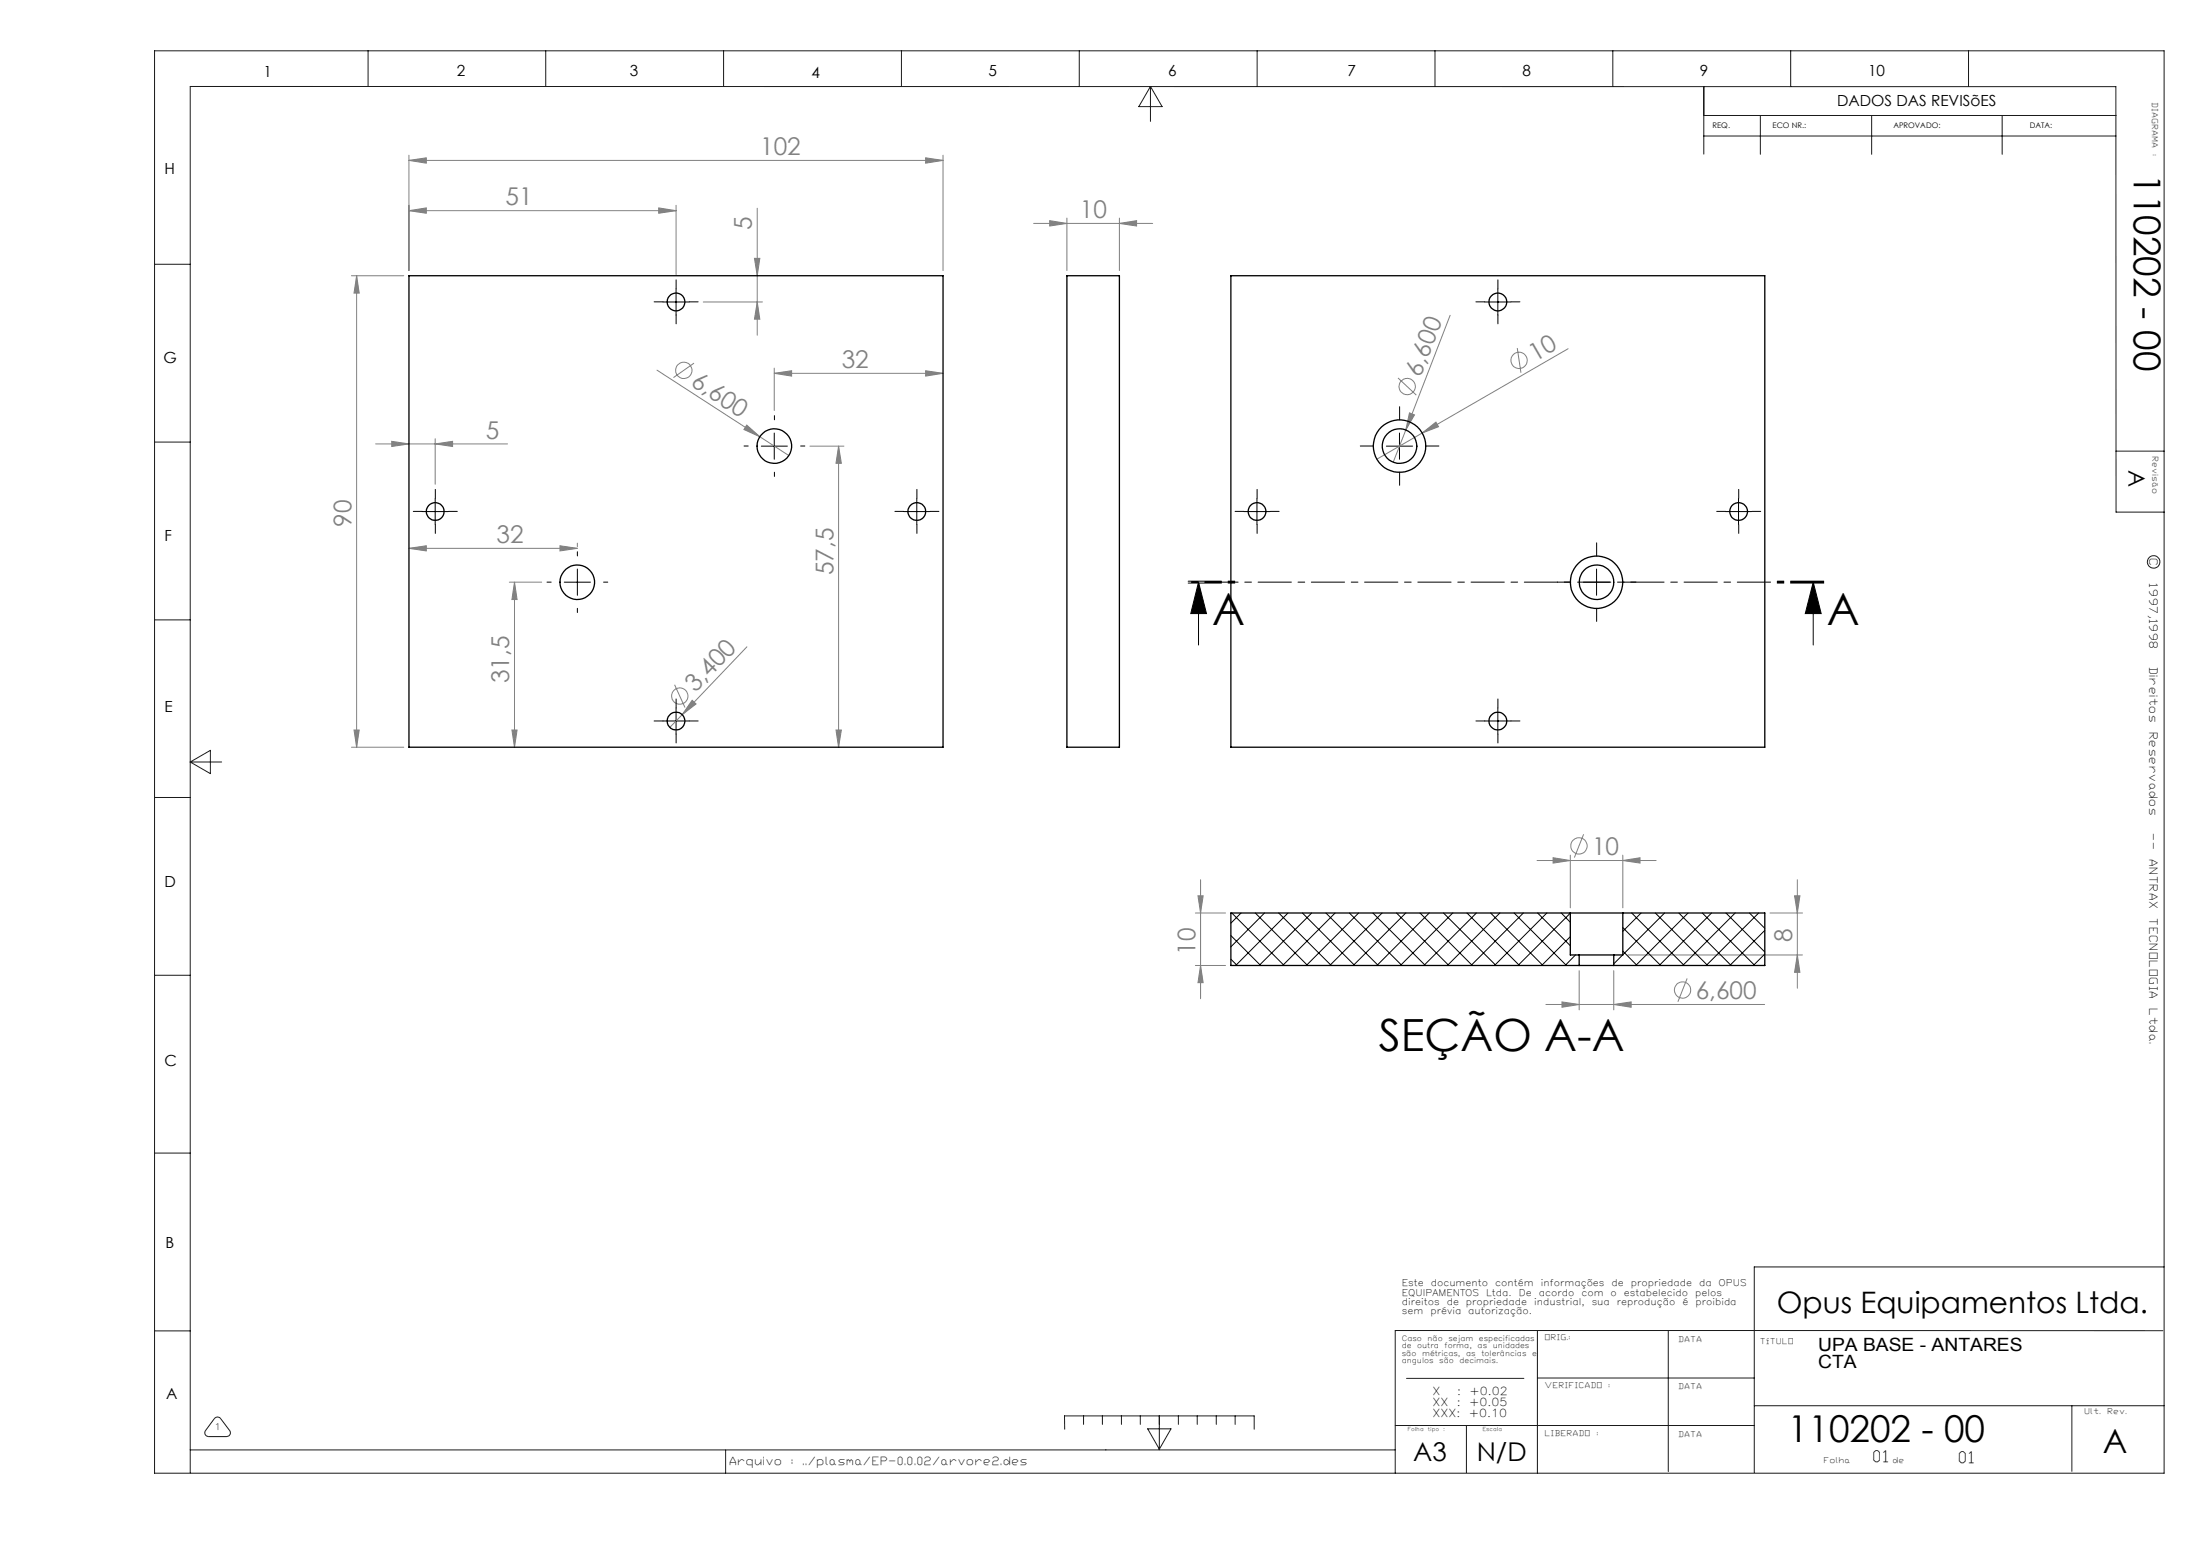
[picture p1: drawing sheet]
<svg xmlns="http://www.w3.org/2000/svg" width="420mm" height="297mm" viewBox="0 0 420 297" stroke-linecap="round" stroke-linejoin="round" font-family="sans-serif">
<g fill="none" stroke="#808080" stroke-width=".19">
<path d="M78 30.6l3.4-.5v1zM78 29.6v22M78 30.6h102M125.7 39.7l3.3 .5-3.3 .5zM129 39.2v13.2M144.5 39.8v24.2M176.6 30.1l3.4 .5-3.4 .5zM180 29.6v22M67.1 52.6h9.9M68.1 52.6l.4 3.3h-.9zM68.1 52.6v90M78 40.2l3.4-.5v1z"/>
<path d="M78 40.2h51M134.2 57.6h11.3M144 49.3h1l-.5 3.3zM144.5 57.6l.5 3.3h-1zM197.2 42.6h22.8M200.3 42.1l3.3 .5-3.3 .5zM203.6 41.6v10M213.6 42.6l3.3-.5v1zM213.6 41.6v10M125.4 70.7l25.1 16.3M132.4 69.3l-3.9 2.8M147.7 71.3l3.4-.5v1z"/>
<path d="M147.7 70.3v8M147.7 71.3h32.3M176.6 70.8l3.4 .5-3.4 .5zM266.8 72.1l3.5 3.3M269 78.8l.9 .4-1.6 2.9zM276.7 60.2l-8.4 21.9M289.5 66.4l.7 4.8M299.2 66.6l-27.8 16.1M71.7 84.7h25.1M74.8 84.2l3.2 .5-3.2 .5zM83 84.7l3.4-.5v1zM83 83.7v8.7"/>
<path d="M142.5 81.1l2.5 2.3-3-1.4zM154.6 85.2h6.4M160 85.2l.5 3.2h-1zM160 85.2v57.4M268.3 82.1l-2.4 6.1M271.4 82.7l2.6-2.1 .5 .9zM271.4 82.7l-8.7 5M78 104.7l3.4-.5v1zM78 104.7h32.2M97.2 111.1h6.2M98.2 111.1l.5 3.3h-1zM98.2 111.1v31.5"/>
<path d="M106.9 104.2l3.3 .5-3.3 .5zM110.2 103.7v.6M67.6 139.3h.9l-.4 3.3zM97.7 139.3h1l-.5 3.3zM128.7 130.7l2 4.3M130.2 136.4l-2.4 2.4M132.1 133.7l.7 .7-2.6 2zM142.5 123.5l-12.3 12.9M159.5 139.3h1l-.5 3.3zM67.1 142.6h9.9M302.2 159.2l-1.8 4.5M228.1 174.3h5.8"/>
<path d="M228.6 171h1l-.5 3.3zM229.1 167.9v22.7M293.3 164.2h22.7M296.4 163.7l3.2 .5-3.2 .5zM299.6 163.2v10.1M309.7 164.2l3.2-.5v1zM309.7 163.2v10.1M337.7 174.3h6.3M342.4 171h1.1l-.5 3.3zM343 167.9v20.7M228.1 184.3h5.8M229.1 184.3l.5 3.3h-1z"/>
<path d="M295 191.7h41.7M298.1 191.2l3.2 .5-3.2 .6zM301.3 185.3v7.5M307.9 191.7l3.4-.5v1.1zM307.9 185.3v7.5M310.7 182.3h33.3M321.9 186.8l-1.7 4.4M343 182.3l.5 3.3h-1.1z"/>
<circle cx="130.5" cy="70.7" r="1.56"/>
<circle cx="268.5" cy="73.8" r="1.55"/>
<circle cx="289.9" cy="68.8" r="1.55"/>
<circle cx="129.7" cy="132.9" r="1.55"/>
<circle cx="301.3" cy="161.5" r="1.55"/>
<circle cx="321.1" cy="189" r="1.55"/>
</g>
<g fill="none" stroke="#000" stroke-width=".19">
<path d="M126.5 57.6h5M129 55.1v5M283.3 57.6h5M285.8 55.1v5M80.5 97.6h5M83 95.1v5M145.3 85.2h4.9M147.7 82.7v5M172.4 97.6h5M174.9 95.1v5M237.3 97.6h5.1M239.9 95.1v5"/>
<path d="M264.5 85.2h5.1M267.1 82.7v5M329.3 97.6h5M331.8 95.1v5M107.7 111.1h5M110.2 108.6v5M228.7 111.1l1.5 6h-3zM228.7 111.1v12M302.2 111.1h5M304.7 108.6v5M346 111.1l1.5 6h-3zM346 111.1v12"/>
<path d="M126.5 137.6h5M129 135.1v5M283.3 137.6h5M285.8 135.1v5"/>
</g>
<g fill="none" stroke="#191924" stroke-width=".19">
<path d="M29.5 9.7h383.5v271.5h-383.5zM70.2 9.7v6.8M104.1 9.7v6.8M138.1 9.7v6.8M172 9.7v6.8M206 9.7v6.8M219.5 16.5v6.7M219.5 16.5l2.3 3.9h-4.5zM239.9 9.7v6.8M273.8 9.7v6.8M307.8 9.7v6.8M325.1 16.5v12.9"/>
<path d="M341.7 9.7v6.8M375.6 9.7v6.8M325.1 22h78.7M325.1 26h78.7M335.9 22v7.5M357.2 22v7.5M382.1 22v7.5M29.5 50.4h6.8M29.5 84.4h6.8M403.8 86.1h9.2M413 97.8h-9.2v-81.3h-367.5v264.6M29.5 118.3h6.8"/>
<path d="M29.5 152.2h6.8M36.3 145.4h6M36.3 145.4l3.8-2.2v4.5zM29.5 186.2h6.8M29.5 220.1h6.8M29.5 254h6.8M293.4 254v27.2M318.3 254v26.9M412.7 254h-146.5v27.2M413 241.8h-78.2v39.3M36.3 276.8h229.9M40.9 270.8a.74 .74 0 0 1 1.2 0l1.7 2.2a.72 .72 0 0 1 .1 .8 .72 .72 0 0 1-.6 .4h-3.5a.73 .73 0 0 1-.6-1.2z"/>
<path d="M138.5 276.8v4.4M203.2 272.8l-.1-2.5h36.2v2.5M206.8 270.3v1.6M210.4 270.3v1.6M214 270.3v1.6M217.6 270.3v1.6M219 272.7h4.4l-2.2 3.9zM221.2 270.3v6.4M224.9 270.3v1.6M228.5 270.3v1.6M232.1 270.3v1.6M235.7 270.3v1.6"/>
<path d="M266.2 272.1h68.6M268.4 263.1h22.4M279.8 272.1v9M293.4 263h41.4M334.8 268.3h78.2M395.4 268.3v12.5"/>
<circle cx="411" cy="107.2" r="1.19"/>
</g>
<g fill="none" stroke="#000" stroke-width=".19" stroke-dasharray="15.2 1.3 1.3 1.3">
<path d="M126.5 57.6h-1.7M129 55.1v-1.7M131.5 57.6h1.7M283.3 57.6h-1.7M285.8 55.1v-1.7M288.3 57.6h1.7M129 60.1v1.7M285.8 60.1v1.7M80.6 97.6h-1.7M83.1 95.1v-1.7M85.6 97.6h1.7M142.8 85.1h-.8"/>
<path d="M147.8 80.1v-.8M147.8 90.1v.8M152.8 85.1h.8M172.5 97.6h-1.7M175 95.1v-1.7M177.5 97.6h1.7M237.4 97.6h-1.7M239.9 95.1v-1.7M242.4 97.6h1.7M262.1 85.1h-2.5M267.1 80.1v-2.5M267.1 90.1v2.5"/>
<path d="M272.1 85.1h2.5M329.3 97.6h-1.7M331.8 95.1v-1.7M334.3 97.6h1.7M83.1 100.1v1.7M105.2 111.1h-.8M110.2 106.1v-.8M110.2 116.1v.8M115.2 111.1h.8M175 100.1v1.7M239.9 100.1v1.7M299.7 111.1h-2.5"/>
<path d="M304.7 106.1v-2.5M304.7 116.1v2.5M309.7 111.1h2.5M331.8 100.1v1.7M126.5 137.6h-1.7M129 135.1v-1.7M131.5 137.6h1.7M283.3 137.6h-1.7M285.8 135.1v-1.7M288.3 137.6h1.7M129 140.1v1.7M285.8 140.1v1.7"/>
</g>
<path d="M226.7 110.9h10M226.7 111.3h10M348 111.1h-121.3M348 110.9h-10M348 111.3h-10" fill="none" stroke="#000" stroke-width=".19" stroke-dasharray="6.3 1.3 1.3 1.3"/>
<path d="M346 111.1l1.5 6h-3zM228.7 111.1l1.5 6h-3z" fill="#000"/>
<g fill="#808080">
<path d="M142.5 81.1l2.5 2.3-3-1.4z"/>
<path d="M271.4 82.7l2.6-2.1 .5 .9z"/>
<path d="M132.1 133.7l.7 .7-2.6 2z"/>
<path d="M269 78.8l.9 .4-1.6 2.9z"/>
<path d="M213.6 42.6l3.3-.5v1zM200.3 42.1l3.3 .5-3.3 .5z"/>
<path d="M296.4 163.7l3.2 .5-3.2 .5zM309.7 164.2l3.2-.5v1z"/>
<path d="M147.7 71.3l3.4-.5v1zM176.6 70.8l3.4 .5-3.4 .5z"/>
<path d="M298.1 191.2l3.2 .5-3.2 .6zM307.9 191.7l3.4-.5v1.1z"/>
<path d="M176.6 30.1l3.4 .5-3.4 .5zM78 30.6l3.4-.5v1zM125.7 39.7l3.3 .5-3.3 .5zM78 40.2l3.4-.5v1zM83 84.7l3.4-.5v1zM74.8 84.2l3.2 .5-3.2 .5zM106.9 104.2l3.3 .5-3.3 .5zM78 104.7l3.4-.5v1z"/>
<path d="M343 182.3l.5 3.3h-1.1zM342.4 171h1.1l-.5 3.3z"/>
<path d="M144.5 57.6l.5 3.3h-1zM144 49.3h1l-.5 3.3z"/>
<path d="M68.1 52.6l.4 3.3h-.9zM67.6 139.3h.9l-.4 3.3zM160 85.2l.5 3.2h-1zM159.5 139.3h1l-.5 3.3zM98.2 111.1l.5 3.3h-1zM97.7 139.3h1l-.5 3.3zM228.6 171h1l-.5 3.3zM229.1 184.3l.5 3.3h-1z"/>
</g>
<g fill="none" stroke="#000" stroke-width=".25">
<path d="M78 52.6h102v90h-102zM203.6 52.6h10v90h-10zM234.9 52.6h101.9v90h-101.9zM299.6 174.3h10.1M299.6 174.3h-64.7v10h66.4M299.6 174.3v8h1.7M309.7 174.3h27.1v10h-28.9M309.7 174.3v8h-1.8M301.3 182.3h6.6M301.3 184.3h6.6M301.3 182.3v2M307.9 182.3v2"/>
<circle cx="129" cy="57.6" r="1.69"/>
<circle cx="285.8" cy="57.6" r="1.69"/>
<circle cx="83" cy="97.6" r="1.69"/>
<circle cx="147.8" cy="85.1" r="3.3"/>
<circle cx="174.9" cy="97.6" r="1.69"/>
<circle cx="239.9" cy="97.6" r="1.7"/>
<circle cx="267.1" cy="85.2" r="5"/>
<circle cx="267.1" cy="85.2" r="3.3"/>
<circle cx="331.8" cy="97.6" r="1.7"/>
<circle cx="110.1" cy="111.1" r="3.3"/>
<circle cx="304.7" cy="111.1" r="3.3"/>
<circle cx="304.7" cy="111.1" r="5"/>
<circle cx="129" cy="137.6" r="1.7"/>
<circle cx="285.8" cy="137.6" r="1.7"/>
</g>
<g fill="none" stroke="#000" stroke-width=".19">
<path d="M234.9 178.6l5.7 5.7M235.1 174.3l9.9 10M236.8 174.3l-1.9 1.9M239.5 174.3l10 10M241.3 174.3l-6.4 6.4M244 174.3l10 10M245.8 174.3l-10 10M248.5 174.3l10 10M250.3 174.3l-10 10M253 174.3l10 10M254.8 174.3l-10 10M257.5 174.3l10 10"/>
<path d="M259.3 174.3l-10 10M262 174.3l10 10M263.7 174.3l-9.9 10M266.5 174.3l10 10M268.3 174.3l-10.1 10M271 174.3l10 10M272.7 174.3l-10 10M275.4 174.3l10.1 10M277.2 174.3l-10 10M279.9 174.3l10 10M281.7 174.3l-10 10M284.4 174.3l10 10"/>
<path d="M286.2 174.3l-10 10M288.9 174.3l10 10M290.7 174.3l-10 10M293.4 174.3l6.2 6.2M295.2 174.3l-10 10M297.9 174.3l1.7 1.7M299.6 174.3l-9.9 10M299.6 178.8l-5.4 5.5M309.7 177.1l7.2 7.2M311.4 174.3l10 10M313.2 174.3l-3.5 3.5M315.9 174.3l10 10"/>
<path d="M317.6 174.3l-7.9 7.9M320.4 174.3l9.9 10M322.1 174.3l-10 10M324.8 174.3l10.1 10M326.6 174.3l-10 10M329.4 174.3l7.4 7.4M331.1 174.3l-10 10M333.8 174.3l3 2.9M335.6 174.3l-10 10M336.8 177.6l-6.7 6.7M234.9 183.1l1.2 1.2M300.6 182.3l-1.9 2"/>
<path d="M309.6 182.3l-1.7 1.7M309.7 181.5l2.7 2.8M336.8 182.1l-2.2 2.2"/>
</g>
<g font-size="8.5">
<text x="231.3" y="119.2">A</text>
<text x="348.6" y="119.2">A</text>
<text x="263.1" y="200.6">SEÇÃO A-A</text>
</g>
<g font-size="7.1">
<text x="407.2" y="33.2" transform="rotate(90 407.2 33.2)">110202 - 00</text>
<text x="341.2" y="275.3">110202 - 00</text>
</g>
<text font-size="6.3" x="401.3" y="277.4">A</text>
<text font-size="5.6" x="339.1" y="250.7">Opus Equipamentos Ltda.</text>
<g font-size="4.9">
<text x="269.7" y="278.9">A3</text>
<text x="281.8" y="278.9">N/D</text>
</g>
<g font-size="4.7" fill="#808080">
<text x="145.1" y="29.6">102</text>
<text x="96.5" y="39.2">51</text>
<text x="206.1" y="41.6">10</text>
<text x="143.5" y="43.9" transform="rotate(-90 143.5 43.9)">5</text>
<text x="160.6" y="70.2">32</text>
<text x="292.9" y="69" transform="rotate(-30 292.9 69)">10</text>
<text x="131.6" y="73.5" transform="rotate(33 131.6 73.5)">6,600</text>
<text x="271.1" y="72.1" transform="rotate(-69 271.1 72.1)">6,600</text>
<text x="92.7" y="83.7">5</text>
<text x="67.1" y="100.6" transform="rotate(-90 67.1 100.6)">90</text>
<text x="94.7" y="103.6">32</text>
<text x="159" y="109.8" transform="rotate(-90 159 109.8)">57,5</text>
<text x="97.2" y="130.4" transform="rotate(-90 97.2 130.4)">31,5</text>
<text x="132.7" y="132.3" transform="rotate(-46 132.7 132.3)">3,400</text>
<text x="303.8" y="163.2">10</text>
<text x="342" y="179.8" transform="rotate(-90 342 179.8)">8</text>
<text x="228.1" y="182.2" transform="rotate(-90 228.1 182.2)">10</text>
<text x="323.6" y="190.7">6,600</text>
</g>
<text font-size="4.4" x="406.2" y="89.7" transform="rotate(90 406.2 89.7)">A</text>
<g font-size="3.5">
<text x="346.9" y="257.8">UPA BASE - ANTARES</text>
<text x="346.9" y="261.1">CTA</text>
</g>
<g font-size="3">
<text x="357.6" y="279.1">01</text>
<text x="373.9" y="279.2">01</text>
</g>
<g font-size="2.9">
<text x="50.3" y="14.7">1</text>
<text x="87.2" y="14.6">2</text>
<text x="120.2" y="14.6">3</text>
<text x="154.8" y="15">4</text>
<text x="188.7" y="14.6">5</text>
<text x="222.9" y="14.6">6</text>
<text x="257.1" y="14.6">7</text>
<text x="290.5" y="14.6">8</text>
<text x="324.4" y="14.6">9</text>
<text x="356.5" y="14.4">10</text>
<text x="350.6" y="20.3">DADOS DAS REVISõES</text>
<text x="31.4" y="33.1">H</text>
<text x="31.2" y="69.4">G</text>
<text x="31.4" y="103.3">F</text>
<text x="31.4" y="135.8">E</text>
<text x="31.4" y="169.4">D</text>
<text x="31.4" y="203.4">C</text>
<text x="31.6" y="238.2">B</text>
<text x="31.7" y="267">A</text>
</g>
<g font-size="2.1">
<text x="410.2" y="106.7" transform="rotate(90 410.2 106.7)">C</text>
<text x="410.2" y="111.6" transform="rotate(90 410.2 111.6)">1997,1998</text>
<text x="410.2" y="127.5" transform="rotate(90 410.2 127.5)">Direitos</text>
<text x="410.2" y="139.9" transform="rotate(90 410.2 139.9)">Reservados</text>
<text x="410.2" y="159.3" transform="rotate(90 410.2 159.3)">--</text>
<text x="410.2" y="164.1" transform="rotate(90 410.2 164.1)">ANTRAX</text>
<text x="410.2" y="175.4" transform="rotate(90 410.2 175.4)">TECNOLOGIA</text>
<text x="410.2" y="192.7" transform="rotate(90 410.2 192.7)">Ltda.</text>
<text x="273.3" y="266.3">X</text>
<text x="273.3" y="268.4">XX</text>
<text x="278" y="268.4">:</text>
<text x="278.1" y="266.3">:</text>
<text x="280.3" y="268.4">+0.05</text>
<text x="280.4" y="266.3">+0.02</text>
<text x="273.3" y="270.5">XXX:</text>
<text x="280.3" y="270.5">+0.10</text>
<text x="139.3" y="279.7">Arquivo</text>
<text x="151.2" y="279.7">:</text>
<text x="153.3" y="279.7">../plasma/EP-0.0.02/arvore2.des</text>
</g>
<g font-size="1.8">
<text x="267.5" y="245.6">Este</text>
<text x="273" y="245.6">documento</text>
<text x="285.3" y="245.6">contém</text>
<text x="294" y="245.6">informações</text>
<text x="307.5" y="245.6">de</text>
<text x="311.2" y="245.6">propriedade</text>
<text x="324.2" y="245.6">da</text>
<text x="328" y="245.6">OPUS</text>
<text x="267.5" y="247.3">EQUIPAMENTOS</text>
<text x="267.5" y="249.1">direitos</text>
<text x="267.5" y="250.8">sem</text>
<text x="273" y="250.8">prévia</text>
<text x="276.1" y="249.1">de</text>
<text x="279.7" y="249.1">propriedade</text>
<text x="280.2" y="250.8">autorização.</text>
<text x="283.6" y="247.3">Ltda.</text>
<text x="289.8" y="247.3">De</text>
<text x="292.7" y="249.1">industrial,</text>
<text x="293.6" y="247.3">acordo</text>
<text x="301.8" y="247.3">com</text>
<text x="303.7" y="249.1">sua</text>
<text x="307.4" y="247.3">o</text>
<text x="308.5" y="249.1">reprodução</text>
<text x="309.9" y="247.3">estabelecido</text>
<text x="321" y="249.1">é</text>
<text x="323.5" y="247.3">pelos</text>
<text x="323.5" y="249.1">proibida</text>
</g>
<text font-size="1.7" x="40.9" y="273">1</text>
<g font-size="1.5">
<text x="410.7" y="19.7" transform="rotate(90 410.7 19.7)">DIAGRAMA</text>
<text x="326.8" y="24.4">REQ.</text>
<text x="338.3" y="24.4">ECO NR.:</text>
<text x="361.3" y="24.4">APROVADO:</text>
<text x="387.3" y="24.4">DATA:</text>
<text x="410.7" y="29.6" transform="rotate(90 410.7 29.6)">:</text>
<text x="410.7" y="87.3" transform="rotate(90 410.7 87.3)">Revisão</text>
<text x="294.9" y="255.8">ORIG.:</text>
<text x="320.4" y="256.1">DATA</text>
<text x="336" y="256.6">TÍTULO</text>
<text x="294.9" y="265">VERIFICADO</text>
<text x="307.1" y="265">:</text>
<text x="320.4" y="265.2">DATA</text>
<text x="397.9" y="270">Ult.</text>
<text x="402.3" y="270">Rev.</text>
<text x="294.9" y="274">LIBERADO</text>
<text x="304.8" y="274">:</text>
<text x="320.4" y="274.2">DATA</text>
<text x="348.2" y="279.2">Folha</text>
<text x="361.3" y="279.2">de</text>
</g>
<g font-size="1.4">
<text x="267.5" y="256">Caso</text>
<text x="267.5" y="257.4">de</text>
<text x="270.4" y="257.4">outra</text>
<text x="272.4" y="256">não</text>
<text x="275.7" y="257.4">forma,</text>
<text x="276.4" y="256">sejam</text>
<text x="282" y="257.4">as</text>
<text x="282.2" y="256">especificadas</text>
<text x="284.9" y="257.4">unidades</text>
<text x="267.5" y="258.8">são</text>
<text x="267.5" y="260.2">angulos</text>
<text x="271.4" y="258.8">métricas,</text>
<text x="274.7" y="260.2">são</text>
<text x="278.5" y="260.2">decimais.</text>
<text x="279.8" y="258.8">as</text>
<text x="282.7" y="258.8">tolerâncias</text>
<text x="292.4" y="258.8">e</text>
</g>
<g font-size="1">
<text x="268.6" y="273.1">Folha</text>
<text x="272.5" y="273.1">tipo</text>
<text x="275.4" y="273.1">:</text>
<text x="282.9" y="273.1">Escala</text>
</g>
</svg>
